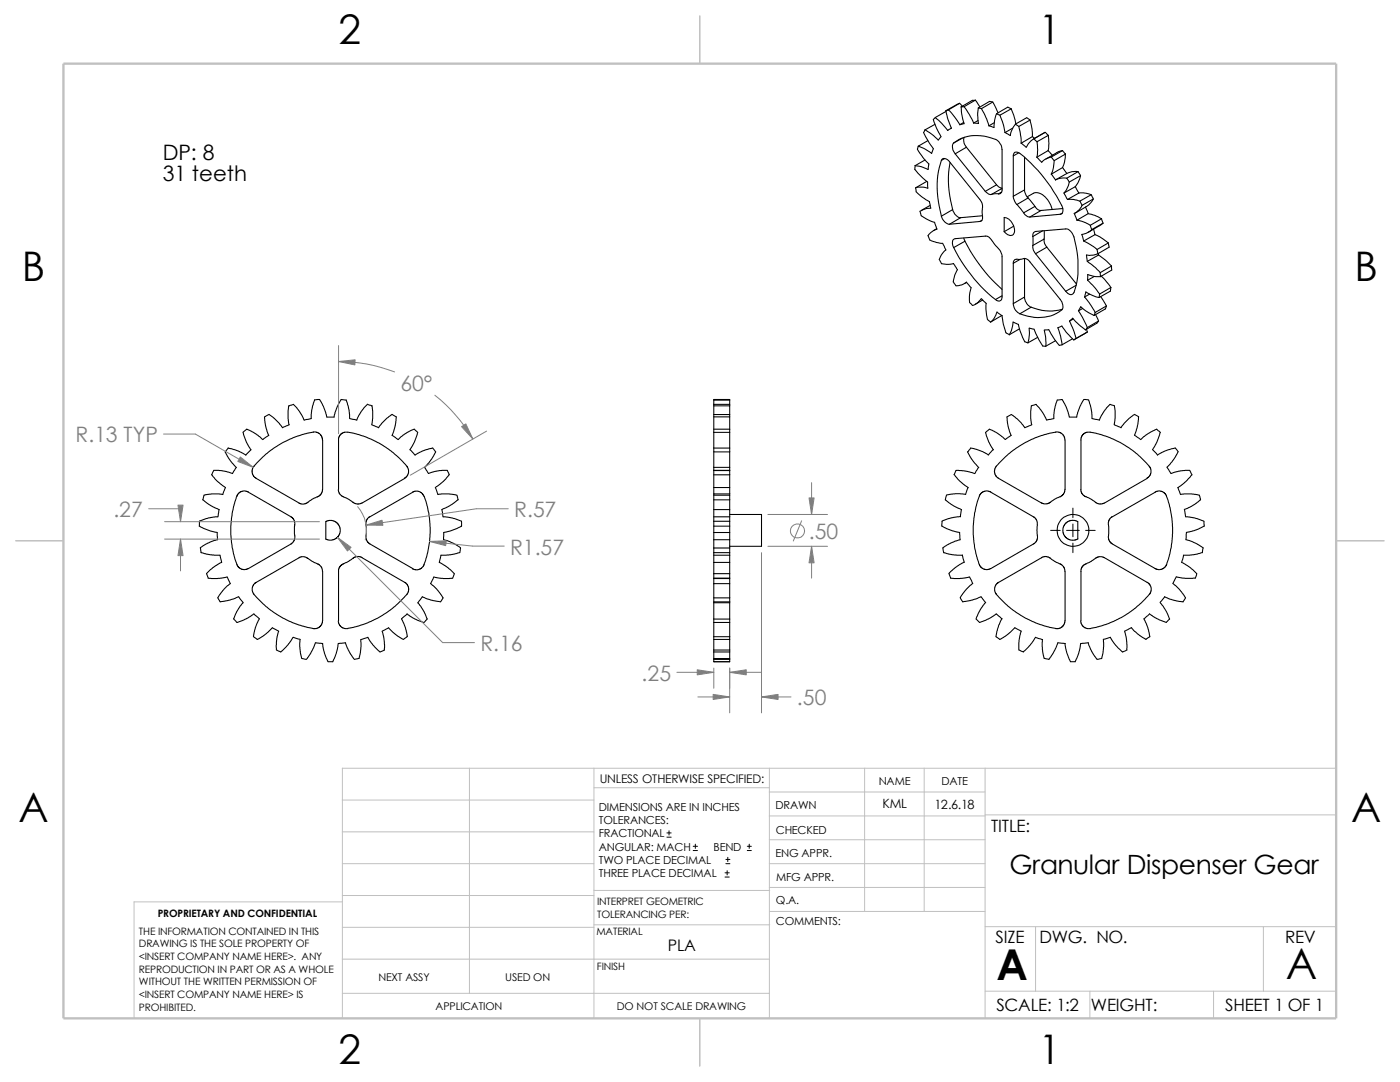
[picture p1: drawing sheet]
<svg xmlns="http://www.w3.org/2000/svg" width="279mm" height="216mm" viewBox="0 0 279 216" stroke-linecap="round" stroke-linejoin="round" font-family="sans-serif">
<g fill="none" stroke="#c0c0c0" stroke-width=".2">
<path d="M68.3 159.6h50.2M93.7 153.3v44.9M118.5 157.2h35M118.5 153.3v49.9M153.5 158h43.1M153.5 153.3v49.9M172.6 153.3v28.6M184.4 153.3v28.6M196.6 153.3v49.9M266.7 153.3h-198.4v49.9M68.3 180h-41.5v23.2M68.3 172.3h50.2"/>
<path d="M68.3 178.7h50.2M68.3 166h50.2M118.5 177.7h35.1M153.5 162.8h43.1M153.5 167.6h43.1M153.5 172.3h43.1M153.5 177.1h43.1M196.6 162.6h70.1M68.3 191.4h85.2M68.3 185h50.2M68.3 198.2h85.2M118.5 184.5h35.1"/>
<path d="M153.6 181.9h43M196.6 184.9h70.1M196.6 197.8h70.1M206.7 184.9v12.9M217.5 197.8v5.4M242.2 197.8v5.4M252.1 184.9v12.9"/>
</g>
<path d="M139.7 3.2v9.5M3.1 107.9h9.6M266.7 107.9h9.5M139.7 203.2v9.5" fill="none" stroke="#c0c0c0" stroke-width=".21"/>
<path d="M12.7 12.7h254v190.5h-254z" fill="none" stroke="#c0c0c0" stroke-width=".47"/>
<g fill="none" stroke="#000" stroke-width=".21">
<path d="M194.6 20l.9 1.3M194.6 20l-2.2 1.3M194.6 20h-.5l-2.3 1.3M182.6 33.1v.7l1.8 2a1.27 1.27 0 0 1 .7 1.4l.1 .3a4.4 4.4 0 0 0-2.4 0M182.8 37.5v.5a3.8 3.8 0 0 0 2 1.9l.7 .4 .3 1.2a4 4 0 0 0-2.2 .7l.1 .2a1.15 1.15 0 0 0 .8 1.1l1 .5a1.35 1.35 0 0 1 1.4 1.4l.1 .3a2.99 2.99 0 0 0-1.7 1.4v.1a1.27 1.27 0 0 0 1.3 1.1l1.5 .3 .7 1.3a3.4 3.4 0 0 0-1.3 2l.1 .1a1.03 1.03 0 0 0 1.2 .7l1.5-.1 .8 1.2a4.2 4.2 0 0 0-.8 2.5l.1 .2a.88 .88 0 0 0 1.2 .4l1.3-.6 .3 .4a1.19 1.19 0 0 1 .3 1.7 2.68 2.68 0 0 0 .2 2.2 .63 .63 0 0 0 .6 .3 .63 .63 0 0 0 .6-.3l.9-1 1 .9v1.2a3.4 3.4 0 0 0 .6 2.3l.3 .3M183.3 29.2l-.2 .6 1.3 2 1 .9-.2 1.1a5.9 5.9 0 0 0-2.6-.7M184.6 25.9l-.3 .6 1.4 2.4a1.03 1.03 0 0 1 .3 1.5l-.1 .2-1.3-.9-1.3-.5M184.6 31.9l-2 1.2M185 36.2l-2.2 1.3M185.2 28.1l-1.9 1.1M186.6 24.8l-2 1.1M186.6 23.5l-.3 .3 .1 .5 1.4 3-.4 .5-.2 .1-.9-.8-1.7-1.2"/>
<path d="M186.6 23.5l1.4 1.1 1.1 1.4 .8-.4M187.9 32a.84 .84 0 0 1 1.4 0l6.2 7.8a2.71 2.71 0 0 1 .5 2.5v.4a1.15 1.15 0 0 1-.3 1.5h-.2M187.9 32a18.3 18.3 0 0 0 0 11.1M188.6 31.6l-.7 .4M188.8 22.1l.4 1.7 .7 1.8M188.8 22.2l-2.2 1.3M189.3 21.9l1.2 1.4 1.1 1.6M189.3 21.9l-.5 .2M189.6 32.4a19.9 19.9 0 0 0 .5 9.4M189.9 25.6h-.1M190.3 28.5a1.71 1.71 0 0 0 .3 2.2M190.3 28.5a8.2 8.2 0 0 1 9-.3l.5 .8 .2 .8v8.1a.73 .73 0 0 1-.7 .8"/>
<path d="M190.6 30.7l6 7.5M191.5 20.6l-2.7 1.5M191.5 20.6l.6 .6M191.5 20.6l-2.2 1.3M191.8 21.3l.1 1.3 .5 2.1-.8 .2M192.1 27.6l-1.8 .9M192.3 24.4l-.7 .5M192.4 21.3h-.6M192.4 21.3l1.1 1.6 .8 1.7M192.4 27.4a1.98 1.98 0 0 0 .5 2M192.9 29.4l-2.3 1.3M192.9 29.4l6 7.5"/>
<path d="M195.2 24l-.9 .6M195.2 21.5l.7 .2M195.2 21.5l-.1 1.5 .2 1.6h-1M195.9 21.7l1 2.1 .5 1.3M196.6 38.2a1.22 1.22 0 0 0 1.3 .6M198.1 20.4l-.6-.2-2.3 1.3M198.1 20.4l1.1 2.1M198.1 20.4l-2.2 1.3M198.5 24.5l-1.1 .6M198.9 22.7l.7 .3M198.9 36.9l-2.3 1.3M198.9 22.7l-.4 1.3-.1 1.4-1-.3"/>
<path d="M198.9 36.9l.5 .4 .6 .2-2.1 1.3M199.3 38.7l-1.4 .1M199.6 23l.7 2.1 .3 1.4M199.9 38.3l-.6 .4M201.8 21.7l-2.2 1.3M201.8 21.7l-.7-.3-2.2 1.3M201.8 21.7l.5 1.3 .4 1.7M202.1 25.6l-1.5 .9M202.2 39.2l.3 1 .4 .6M202.2 31.1a.72 .72 0 0 1 .5-.8 .72 .72 0 0 1 .8 .3 31 31 0 0 1 8.6 10.9l-.1 1-.4 .3M202.2 31.1v8.1M202.6 24.8l.7 .4"/>
<path d="M202.6 24.8a4.7 4.7 0 0 0-1 2.3l-1-.6M203.3 30.5l-1.1 .6M203.3 25.2l.5 2.1v1.3M204.5 37.9a2.62 2.62 0 0 0 .7 1.6M204.5 37.9l-2.3 1.3M204.5 31.4v6.5M205 39.3l1.2-.7a2.73 2.73 0 0 1 3.1 1.7l.7 1.5M205.2 39.5l-2.3 1.3M205.2 39.5l1.3 1.7M205.6 24l.4 1.7v1.6M205.6 24l-2.3 1.2M205.6 24l-.7-.5-2.3 1.3"/>
<path d="M206 27.3l.5 .3M206 27.3l-2.2 1.3M206.3 27.7l.7 .6M206.3 27.7l-1 .9-.5 .8-1-.8M207 28.3a8 8 0 0 1-.1 3.1M208.5 26.4l-2.2 1.3M208.5 26.4h.1M208.6 26.4l.6 .6M208.6 26.4l-2.3 1.3M209.2 30.1l-2.3 1.3M209.2 30.1l.8 .9M209.2 27l-2.2 1.3"/>
<path d="M209.2 27a7.8 7.8 0 0 1 0 3.1M209.8 34.8l.9 1.1M209.8 31.3a3.4 3.4 0 0 0-1.9 1.1l-1-1M209.8 31.3l.6 .7M210.4 32l-.2 1.5-.4 1.3M212 33.4l.9 1.2M212 30.1l-1 .3-2.3 1.3M212 30.1l-2.2 1.2M212 33.4l-2.2 1.4M212 30.1l.6 .6M212.3 38.5l.8 1.3M212.6 30.7l-2.2 1.3"/>
<path d="M212.6 30.7a6.4 6.4 0 0 1-.6 2.7M212.9 35.6l.5 .7M212.9 35.6a3.7 3.7 0 0 0-2.2 .3M212.9 34.6l-2.2 1.3M213.1 39.8a4.8 4.8 0 0 1 2.4 .3M213.4 36.3a5 5 0 0 1-1.1 2.2M214.6 37.3l-2.3 1.2M214.6 37.3l.7 1.2M215.1 34.2a3.4 3.4 0 0 0-2.2 .4M215.1 34.2l.5 .9M215.1 34.2l-2.2 1.4M215.3 38.5a4.8 4.8 0 0 1 2.5 .4"/>
<path d="M215.3 38.5l-2.2 1.3M215.6 35.1a5 5 0 0 1-1 2.2M215.6 35.1l-2.2 1.2M217.8 38.9l.4 .8M217.8 38.9l-2.3 1.2M218.2 39.7l-2.3 1.3M218.2 39.7l-.9 1.2-2.8 1.6M185.6 41l-1.7 1M186.9 45.6l-.6 .4M187.9 43.1a2.13 2.13 0 0 0 1.6 1.6M190.1 41.8a2.13 2.13 0 0 0 1.6 1.6M190.1 41.8l-2.2 1.3"/>
<path d="M190.3 49.4a1.16 1.16 0 0 1 .3-1.8l6-.5a1.9 1.9 0 0 1 1.6 1.3l.9 1a2.68 2.68 0 0 1 .9 1.8v8.1a.72 .72 0 0 1-.5 .7 .72 .72 0 0 1-.8-.2M190.3 49.4a32.1 32.1 0 0 0 8.4 10.4M191.7 43.4l-2.2 1.3M192.4 47.5l.2 .6M192.6 48.1a32.7 32.7 0 0 0 7.4 9.6M192.6 48.1l-2.3 1.3M192.9 56.3l-.4 .3M195.5 44.2l-6 .5M196 44l-.5 .2M196 43.1l-4.3 .3M196.1 59.9l-1.5 .8M200 59l-1.3 .8"/>
<path d="M200.4 43.4a2.6 2.6 0 0 1 1.9 3.3 1.09 1.09 0 0 1-1.7-.3l-.2-.2zM202.2 52.5a.8 .8 0 0 1 .4-.7 .8 .8 0 0 1 .9 0l.3-.1a1.34 1.34 0 0 1 1.7 .5l6.1 7.5a1.61 1.61 0 0 1 .5 1.7 1.61 1.61 0 0 1-1.2 1.1 8.9 8.9 0 0 1-7.4 .1M202.2 52.5v8.1M202.3 45.1l-1.9 1.1M202.9 40.8l1.4 1.7M203.5 51.8l-1.3 .7M204.3 42.5a1.56 1.56 0 0 0 1.2 .8M204.5 59.3a2.48 2.48 0 0 0 1.3 2M204.5 51.6v7.7M204.5 59.3l-2.3 1.3M206.1 49a2.11 2.11 0 0 0 .6 1.6M206.1 47.2a.79 .79 0 0 1 .6-1l6-.5a1.97 1.97 0 0 1 1.6 1.6 18.1 18.1 0 0 1-.1 11.2 .97 .97 0 0 1-1.5-.4"/>
<path d="M206.1 47.2v1.8M206.5 41.2a1.38 1.38 0 0 0 1.3 .8M206.5 41.2l-2.2 1.3M206.7 50.6l6 7.5M207.8 42l-2.3 1.3M208.1 46.1l-2 1.1M208.4 47.7l-2.3 1.3M208.4 46.1v1.6M208.4 47.7a2.09 2.09 0 0 0 .5 1.6M208.9 49.3l-2.2 1.3M208.9 49.3l5.9 7.4M211.6 42.8l-6.1 .5"/>
<path d="M212 42.5l-.4 .3M212.1 41.6l-4.3 .4M214.8 56.9l-2.1 1.2M214.9 43.9a6.8 6.8 0 0 1 2.7 1.1M215.5 40.1l.4 .9M215.9 41a3.3 3.3 0 0 1-1.5 1.6l.5 1.3M216.3 48.1l2 1.1 .6 .6M216.5 59.3l.2-1 1.4 .7 1.3 .4M216.5 59.3l.8 1.1 1.3 2M216.6 41.3l.6 1.3M217 52.2l1.7 1.2 .9 1M217 55.9l1 1 1.5 1.8"/>
<path d="M217.2 42.6l-2.3 1.3M217.2 42.6a6.8 6.8 0 0 1 2.6 1M217.5 58.7l-1 .6M217.6 45l.3 .8M217.9 45.8a3.5 3.5 0 0 1-2 1l.4 1.3M218.2 45.8l.3 1M218.4 55.2l-1.4 .7M218.5 46.8l-2.2 1.3M218.5 46.8l1 .5 1.7 1.2M218.9 49.8l.2 .8M219.1 50.6a3.9 3.9 0 0 1-2.3 .3l.2 1.3M219.2 50.5v.4"/>
<path d="M219.2 50.9l-2.2 1.3M219.2 50.9l1.4 1 1.2 1.2M219.5 58.7l-.1 .7M219.6 54.4v.8M219.6 55.2a5.2 5.2 0 0 1-2.5-.4l-.1 1.1M219.7 59.2l1.1 1.8M219.8 55.1l1.9 2.3M219.8 43.6l.3 .9M219.8 43.6l-2.2 1.4M220.1 44.5l-2.9 1.9M220.1 44.5l-2.2 1.3M221.2 48.5l.2 .8-2.3 1.3"/>
<path d="M221.2 48.5l-2.3 1.3M221.7 57.4l-.1 .7-2.2 1.3M221.7 57.4l-2.2 1.3M221.8 53.1l.1 .8-2.3 1.3M221.8 53.1l-2.2 1.3M63.8 79.7l.7 1.3 .6 1.6a.59 .59 0 0 0 .2 .6 .59 .59 0 0 0 .7 0h.1a.51 .51 0 0 0 .7-.6l.6-1.6 .7-1.3M63.8 79.7l-1 .1-.4 1.3-.3 1.8a.58 .58 0 0 1-.1 .6 .58 .58 0 0 1-.6 .2h-.2a.47 .47 0 0 1-.5 0 .47 .47 0 0 1-.2-.4l-.7-1.2-1.3-1.4M68.1 79.7l1 .1M69.1 79.8l.4 1.3 .3 1.8a.52 .52 0 0 0 0 .5 .52 .52 0 0 0 .5 .3h.4a.45 .45 0 0 0 .5 0 .45 .45 0 0 0 .2-.4l.7-1.2 1.2-1.5M142.5 79.8v.9M142.5 79.8h3.1M142.5 79.8v-.1h3.1v.1"/>
<path d="M145.6 79.8v.9M197.7 64.3a3.8 3.8 0 0 0 1.3-2l.2 .2a1.55 1.55 0 0 1 1 1.7l.3 1.3a1.07 1.07 0 0 0 .8 1.2l.1 .1M199.9 62.9l-2.2 1.4M201.4 66.8a5.6 5.6 0 0 0 .8-2.5l1 .4 .4 1.3 .9 2.2 .6 .2M202.2 60.6a2.26 2.26 0 0 0 1.3 2M203.5 65.6l-2.1 1.2M205.1 68.4l.3-1.7v-1.2h.1l.9 .2 .9 2.1 .8 1.2 .6 .1M205.8 61.3l-2.3 1.3M205.8 61.3a9.4 9.4 0 0 0 6.2 .4M207.1 67.3l-2 1.1M210.7 68l-2 1.1M211 79.8l-.4 1.3-.3 1.8a.58 .58 0 0 1-.1 .6 .58 .58 0 0 1-.6 .2l-.7 .1"/>
<path d="M211 79.8h.3a.75 .75 0 0 1 1.1 .6l.5 1.1 .5 1.7M212 68.8l-.6 .1-.9-1.1-1.2-2h-.7l-.2 .1 .3 1.6v1.6M213.4 64.1l.7-.6 1.2 1.3 1.3 1M213.4 64.1l.8 1.7 .6 1.7M214 67.6l-2 1.2M214.2 63.7l-.8 .4M214.3 67.8l-1.6-1.6-.8-1.1h-.1l-.7 .3 .6 1.7 .3 1.7M214.8 67.5l-.5 .3M215.2 62l.5-.8 1 .8 1.7 .9M215.2 62l1.8 3.4M216.1 61.6l-.9 .4M216.8 65.7l.2 .6"/>
<path d="M217 65.4l-.4 .4M217 66.3l-2.2 1.2M217 66.3l-2.7 1.5M217.3 79.8l.4 1.5 .2 2.2M217.3 79.8h-.3a.8 .8 0 0 0-1.1 .6l-.9 2.2a.59 .59 0 0 1-.2 .6 .59 .59 0 0 1-.7 0h-.7M218.6 62.4l-.2 .5M218.7 62.8l.5 1.3M219.2 64.1l-2.2 1.3M219.2 64.1l-.3 .4-2.3 1.3M220.8 61l-2.2 1.4M220.8 61l-.2 .6-2.2 1.3M40.5 99.7l1.1 .9 1.5 .8a.59 .59 0 0 1 .6 .4 .59 .59 0 0 1-.1 .6v.2a.52 .52 0 0 1-.2 .5 .52 .52 0 0 1-.6 .1l-1.1 .1-1.9 .7"/>
<path d="M42.2 94.7l1.2 1.4 1.6 1.2-.6 1.3M42.7 93.9l-.5 .8M44.5 98.7l-.7-.1-2.6 .1a.53 .53 0 0 0-.6 .6l-.1 .4M44.9 90.2l1.1 1.8 1.2 1.3-.5 .7a.48 .48 0 0 1-.4 .4 .48 .48 0 0 1-.5-.1l-1.6-.4h-1.6M45.6 89.4l-.6 .8M48.5 86.3l.7 2 .5 .9a.56 .56 0 0 1 .3 .6 .56 .56 0 0 1-.4 .5l-.2 .1a.57 .57 0 0 1-.4 .3 .57 .57 0 0 1-.6-.3l-1.3-.6-1.6-.4M49.3 85.6l-.8 .6M52.8 83.2l.2 1.8 .6 1.9-.7 .5a.53 .53 0 0 1-.6 .2 .53 .53 0 0 1-.4-.4l-1.4-1-1.3-.6M53.7 82.7l-.9 .5M58.6 80.7l-.5 .2a.46 .46 0 0 0-.5 .1 .46 .46 0 0 0 0 .5v2.6a.59 .59 0 0 1 0 .7 .59 .59 0 0 1-.6 .2l-.1 .1a.51 .51 0 0 1-.9-.3l-1.3-1.4-1-.7M64.3 87.8l-.2-1-.5-.4-.6-.2-1.7 .2-2.8 .9-2 1-2.4 1.5-1.6 1.3-1.8 1.9M64.4 87.8l-.1 10.2-.5 .9-1.3 .6-1.5 1-.8 .1-.5-.2-8.8-5.1-.3-.3-.3-.9 .1-.6 .3-.5"/>
<path d="M69.4 86.2h-.7l-.5 .2-.4 .5-.2 .5v10.3M69.4 86.2l3.1 .8 3.1 1.4 2.8 1.9 2.8 2.7M73.4 80.7l.9 .3M74.2 81l.2 1-.1 2.1a.6 .6 0 0 0 0 .7 .6 .6 0 0 0 .6 .2l.7 .3 .5-.8 1.1-1.1 1-.7M78.2 82.7l.3 .1a.84 .84 0 0 1 .5 1.3l-.2 1.2-.5 1.6M78.2 86.9l1.3 .8 1.2-1.1 1.4-.7a.55 .55 0 0 1 1 .1 .84 .84 0 0 1 0 1.2l-.4 1.1-.9 1.4M80.8 95.5l-8.5 4.9-.8 .2-.6-.1-1.3-.8-1.4-.7-.5-.6-.2-.7M81.2 93l.3 .6v.7l-.2 .7-.6 .4M81.8 89.7l1 1.1 1.4-.8 1.4-.4a.84 .84 0 0 1 .9-.1 .84 .84 0 0 1 .4 .8l-1 1.6-1.1 1.4M84.6 99l-.2-.4-.7-.5-.9-.1-.4 .1-8.6 5M84.7 99l.9 3.5 .3 3.9-.6 3.9-.7 2.3M84.7 93.3l.8 1.2 2-.6h1.8"/>
<path d="M86.9 97.3l.5 1.4 2.3-.1 1.4 .2M89.3 93.9l.4 .8M89.6 94.7l-1.2 1.4-1.5 1.2M91.2 98.8l.2 .9M91.4 99.7l-1.1 .9-1.6 .8a.48 .48 0 0 0-.5 .3 .48 .48 0 0 0 .1 .5v.4a.48 .48 0 0 0 .2 .5 .48 .48 0 0 0 .5 .1l1.2 .1 1.9 .7M142.5 98.6v.2M142.5 93.3v.6M142.5 83.2v2.4M142.5 81v1.7M142.5 98.6h3.1M142.5 93.9h3.1M142.5 98.8h3.1"/>
<path d="M142.5 99.7h3.1M142.5 94.7h3.1M142.5 97.3h3.1M142.5 93.9h.1M142.5 89.4h3.1M142.5 90.2h3.1M142.5 93.3h3.1M142.5 86.3h3.1M142.5 85.6h3.1M142.5 83.2h3.1M142.5 82.7h3.1M142.5 81h3.1"/>
<path d="M142.5 80.7h3.1M142.5 98.8v.9M142.5 99.7v2M142.5 93.9v.8M142.5 94.7v2.6M142.5 97.3v1.3M142.5 89.4v.8M142.5 90.2v3.1M142.5 85.6v.7M142.5 86.3v3.1M142.5 82.7v.5M142.5 80.7v.3"/>
<path d="M145.6 98.8v.9M145.6 99.7v2M145.6 98.6v.2M145.6 93.9v.8M145.6 94.7v2.6M145.6 97.3v1.3M145.6 89.4v.8M145.6 90.2v3.1M145.6 93.3v.6M145.6 85.6v.7M145.6 86.3v3.1M145.6 83.2v2.4"/>
<path d="M145.6 82.7v.5M145.6 81v1.7M145.6 80.7v.3M145.6 93.9h.1M188.6 99.7l1.7 1.3 1 .4a.53 .53 0 0 1 .5 .3 .53 .53 0 0 1 0 .6l-.1 .8M190.4 94.7l1.2 1.4 1.1 .8a.52 .52 0 0 1 .4 .4 .52 .52 0 0 1-.1 .6l-.3 .8M190.8 93.9l-.4 .8M190.8 93.9h1.6l2.1 .6M192.7 98.6l-1.1-.1-2 .1a.84 .84 0 0 0-.9 1.1M193.1 90.2l1.1 1.8 1.1 1.3-.7 1.2M193.1 90.2l.3-.4a.6 .6 0 0 1 1-.3l1.7 .6 1.1 .7M196.7 86.3l.7 2 .8 1.4"/>
<path d="M196.7 86.3l.3-.3a.62 .62 0 0 1 .9-.2l1.2 .7 1.5 1.2M198.2 89.7l-1 1.1M201 83.2l.2 1.8 .6 1.9-1.2 .8M201 83.2l.3-.2a.61 .61 0 0 1 1.1 .1l1.4 1.3 .7 .9M208.9 83.8l-.8-1.5-1-1.2a.52 .52 0 0 0-.8-.2 .53 .53 0 0 0-.6 .7l.1 2.5a.59 .59 0 0 1 0 .7 .59 .59 0 0 1-.6 .2l-.6 .3M212.5 87.8l-.3-1-.4-.4-.6-.2-1.7 .2-3 1-1.8 .9-2.5 1.5-2.7 2.5-1 1.2v1.1l.6 .7 8.8 5.1M212.6 87.8l-.1 10.2-.6 .9-1.1 .5-1.2 .8M215.7 97.7l.2 .8 .8 .6M226.4 82.7l-2.1 1.8-.6 .8-.8-.3a.61 .61 0 0 1-.4-1.1v-2.2a.76 .76 0 0 0-.3-.8 .76 .76 0 0 0-.9 0l-1 1.2-.7 1.2a.47 .47 0 0 1-.2 .4 .47 .47 0 0 1-.5 0l-.9-.2M226.4 82.7l.3 .2a.52 .52 0 0 1 .5 .8l-.3 1.6-.5 1.5M226.4 86.9l1.2 .8M227.7 87.7l.9-.9 1.7-.9a.48 .48 0 0 1 .9 .1 .59 .59 0 0 1 .2 1l-.6 1.3-.8 1.4"/>
<path d="M228.9 95.4l.3-.2 .5-.7v-.8l-.2-.4-2-2.2-1.5-1.3-2.5-1.5-2-1-2.8-.9-1.8-.2-.7 .5-.5 .7v10.3M228.9 95.5l-8.8 5h-1l-1.2-.8-1.2-.6M230 89.7l.7 .7a.5 .5 0 0 0 .4 .3 .5 .5 0 0 0 .5-.3l1.3-.6 1.5-.4 .7 .7M232.9 93.3l.8 1.2 2-.6h1.7M235.1 90.2l-1.2 1.9-1 1.1M235.6 98.7l2.2-.1 1.5 .2M237.4 93.9l.2 .3a.58 .58 0 0 1 0 .9l-1.4 1.4-1.1 .8 .5 1.3M239.4 98.8l.1 .3a.61 .61 0 0 1-.3 .9l-1.7 1.2-1.2 .4M39.8 105l1 .5 1.9 .6a.56 .56 0 0 1 .6 .2 .56 .56 0 0 1 0 .7l.1 .1a.48 .48 0 0 1-.1 .6 .48 .48 0 0 1-.5 .1l-1.4 .6-1.4 .9M39.8 104v1M40 109.3l.1 1M40.1 110.2l1.6 .5 1.6 .1a.58 .58 0 0 1 .6 .1 .58 .58 0 0 1 .2 .6v.2a.51 .51 0 0 1 0 .5 .51 .51 0 0 1-.4 .3l-2 1.5a.6 .6 0 0 0-.5 .5 .6 .6 0 0 0 .2 .6l.2 .3"/>
<path d="M41.5 115.4h1.9l1.3-.1a.54 .54 0 0 1 .7-.1 .54 .54 0 0 1 .2 .6l.4 .7-1.3 1.1-.8 1a.9 .9 0 0 0 0 1.5M58.8 104.7v-.8l-.7-.8-8.7-5-.8-.1-.7 .2-.5 .5-.5 1.5-.6 2.3-.2 2.4v1.8l.2 2.4 1 3.5M58.8 104.7v2.7l-.2 .6-.4 .5-8.9 5.1h-1.1l-.7-.5-.2-.5M64.3 114l-.1-.8-.5-.6-1.1-.4-1.6-1-.8-.1-9.2 5.1-.5 .6-.2 .5 .1 .9 .4 .6 2.3 2.2 1.6 1.2 1.8 1.2 1.8 .8 2.1 .7 2.1 .5M64.4 114l-.1 10.2-.2 .6-.5 .4-.5 .2h-.6M65 107.5l.7 .3 .7-.1 .8-.3 .4-.5 .3-.8v-.8l-.4-.7-.5-.5-.8-.3-1.2 .3v3.5M68.5 112.5l-.6 .4-.3 .7v10.3M72.3 111.3l-.6-.3-.7 .1-1.7 1-.8 .4M72.3 111.3l8.6 5 .6 .8v.8l-.3 .7-1.9 1.9-2.9 2.2-3 1.6-1.9 .6-2.1 .5M73.8 103.1l-.5 .4-.3 .7v3.1l.4 .9 9 5.3M84.7 112.6l-.2 .4-.7 .6-.9 .1-.6-.2M91.7 110.2l-1.5 .5-1.6 .1a.49 .49 0 0 0-.5 0 .49 .49 0 0 0-.2 .5l-.1 .4a.48 .48 0 0 0-.1 .5 .48 .48 0 0 0 .5 .3l1.9 1.4a.79 .79 0 0 1 .5 .8 .79 .79 0 0 1-.6 .7h-1.5l-1.4-.1a.44 .44 0 0 0-.5-.1 .44 .44 0 0 0-.2 .4l-.2 .4a.53 .53 0 0 0-.2 .5 .53 .53 0 0 0 .5 .4l1.6 1.9a.62 .62 0 0 1 0 1.1l-.2 .2"/>
<path d="M91.9 109.3l-.1 1M92.1 104v.4a.73 .73 0 0 1-.7 .9l-2.2 .8a.47 .47 0 0 0-.6 .2 .47 .47 0 0 0 0 .5l-.1 .3a.54 .54 0 0 0 .1 .6 .54 .54 0 0 0 .6 .2l1.6 .6 1.1 .8M142.5 115.4h.1M142.5 110.8h3.1M142.5 115.4h3.1M142.5 106.3h3.1M142.5 105h3.1M142.5 104h3.1M142.5 103.1h3.1M142.5 107.7h3.1M142.5 109.3h3.1M142.5 110.3h3.1"/>
<path d="M142.5 101.7h3.1M142.5 114.5h3.1M142.5 112.2h3.1M142.5 119.3h3.1M142.5 116.5h3.1M142.5 105v1.3M142.5 104v1M142.5 103.1v.9M142.5 107.7v1.6M142.5 109.3v1M142.5 110.3v.5M142.5 114.5v.9"/>
<path d="M142.5 112.2v2.3M142.5 106.3v1.4M142.5 119.3v.8M142.5 116.5v2.8M142.5 101.7v1.4M142.5 110.8v1.4M142.5 115.4v1.1M145.6 105v1.3M145.6 104v1M145.6 103.1v.9M145.6 107.7v1.6M145.6 109.3v1"/>
<path d="M145.6 110.3v.5M145.6 114.5v.9M145.6 112.2v2.3M145.6 115.4h.1M145.6 106.3v1.4M145.6 119.3v.8M145.6 116.5v2.8M145.6 101.7v1.4M145.6 110.8v1.4M145.6 115.4v1.1M145.6 102.7h6.4v6.3h-6.4M188 104.9l.9 .6 2 .6a.53 .53 0 0 1 .5 .2 .53 .53 0 0 1 .2 .5v.3a.47 .47 0 0 1 0 .6 .47 .47 0 0 1-.5 .2l-1.7 .6-1.2 .8"/>
<path d="M188.2 109.3l.1 1M188.3 110.2l1.8 .5h2l.3 1.5M189.7 115.4h1.9l1.3-.1a.5 .5 0 0 1 .5-.1 .5 .5 0 0 1 .4 .4l.3 .9M191.6 103.1l-1.8 .2-1.2 .5a.57 .57 0 0 0-.6 .7v.5M191.6 119.3l.6 .8M192.4 112.2l-1.4 .8-1.1 .9a.71 .71 0 0 0-.2 1.2v.3M194.1 116.4l-1.5 1.5-1 1.4M207 104.7l-.1-.8-.5-.7-8.8-5.1-.9-.1-.6 .2-.6 .5-.5 1.5-.5 2.1-.3 2.6v1.8l.3 2.4 .5 2.4 .7 1.6 .8 .5 .6 .1 .6-.2 8.7-5 .4-.5 .3-.6-.2-1.6 .2-1.1M209.6 111.4l-.6-.3h-.9l-8.9 5.1-.5 .6-.2 1.1 .3 .6 1.9 2 2.9 2.2 3.1 1.6 1.8 .6 2.2 .5M209.6 111.4l1.1 .7 .8 .4M209.6 100.2l-.6 .3h-.7l-.4-.2M211.5 112.5l.8 .7 .2 .8"/>
<path d="M212.6 114l-.1 10.2-.3 .6-.4 .4-.5 .2h-.6M215.1 107.5l-.6 .3-1-.1-.7-.3-.4-.6-.3-.6v-.8l.5-.9 .5-.4 1-.3 1 .3v3.5M218.6 111.4l-.8 .6-1.6 .8-.5 .8v10.3M220.4 111.3l-.5-.2h-.6l-.6 .3M220.4 111.3l8.7 4.9 .6 .9v1.1l-1.1 1.3-2.4 2.1-2.4 1.6-2.5 1.2-2.5 .8-1.8 .2-.9-.5-.4-.6v-.4M222 103.1l-.5 .4-.3 .7v3.1l.3 .9 9 5.3M222 103.1l8.6-5 .6-.1h.5l.9 .6 .7 2 .6 2.9 .1 2.9-.2 2.7-.6 2.4-.5 1.4-.5 .6-.5 .1-.6 .1-.6-.2M232.4 119.1l1.2 .5 1.9 .4a.59 .59 0 0 0 .6 .1 .59 .59 0 0 0 .3-.5l.2-.3M232.5 119.1l-1 1.1M234.1 116.5l1.3 1.1 1.2 1.7M234.7 115.1l-.6 1.3M236.2 110.8l-.2 .9a.46 .46 0 0 0-.1 .5 .46 .46 0 0 0 .4 .3l1.3 .8 1.2 1.2"/>
<path d="M236.4 101.7l.2 1.4M236.6 103.1l1.8 .2 1.8 .7M238.8 114.5v.3a.56 .56 0 0 1-.8 .6h-1.5l-1.8-.3M240.1 109.3l-.2 1-1.7 .4-2 .1M240.3 104v.4a.53 .53 0 0 1-.4 .8l-2.5 .9a.55 .55 0 0 0-.7 .7v.3a.51 .51 0 0 0 .1 .6 .51 .51 0 0 0 .6 .2l1.5 .6 1.2 .8M43.9 120.1l1.6-.3 1.6-.5a.57 .57 0 0 1 .6-.1 .57 .57 0 0 1 .3 .5l.2 .1a.52 .52 0 0 1-.1 .9l-.9 1.3-.6 1.5M46.7 123.5l.2 .3a.5 .5 0 0 0 .4 .4 .5 .5 0 0 0 .5-.2l1.3-.5 1.1-.6a.5 .5 0 0 1 .4-.4 .5 .5 0 0 1 .5 .4l.3 .2a.51 .51 0 0 1 .1 .9l-.8 2.3a.81 .81 0 0 0 .1 .9 .81 .81 0 0 0 .8 .3l1.5-1.1 1.3-1.1 1.2 .6M55.6 125.9l-.3 1.2-.1 1.4a1.04 1.04 0 0 0 .8 1.5l.3-.1 1.2-1.2 1-1.5 1.4 .4M59.9 127.6l-.1 1.5 .4 2.3M60.2 131.4l.9 .2M61.1 131.6l.9-1.3 .7-1.5a.5 .5 0 0 1 .3-.5 .5 .5 0 0 1 .5 0l.3 .1a.46 .46 0 0 1 .6 .1 .46 .46 0 0 1 0 .5l.3 1.3 .7 1.7M67.5 123.9l.1 .4 .4 .7 .7 .4h.7"/>
<path d="M70.7 131.6l-.8-1.3-.8-1.5a.53 .53 0 0 0-.3-.5 .53 .53 0 0 0-.6 .1h-.1a.47 .47 0 0 0-.6 0 .47 .47 0 0 0-.1 .6l-.3 1.3-.5 1.2a.68 .68 0 0 1-1 .5h-.1M80.5 127.6l-1.2-.7-1.4-1.2a.56 .56 0 0 0-.4-.4 .56 .56 0 0 0-.6 .3l-.1 .1a.47 .47 0 0 0-.5 .3 .47 .47 0 0 0 .1 .5l.4 2.4a.79 .79 0 0 1-.2 .9 .79 .79 0 0 1-1 .1l-1.2-1.2-1-1.5-1.4 .4 .1 1.5-.3 1.6a.64 .64 0 0 1-.7 .8l-.3 .1M81.3 127l-.8 .6M84.6 124.2l-1.9-.7-1-.6a.47 .47 0 0 0-.5-.3 .47 .47 0 0 0-.4 .3l-.2 .2a.5 .5 0 0 0-.4 .4 .5 .5 0 0 0 .2 .5l.5 1.3 .4 1.7M85.3 123.5l-.7 .7M87.9 120.1l-1.5-.3-1.6-.5a.48 .48 0 0 0-.5-.2 .48 .48 0 0 0-.4 .4l-.2 .3a.51 .51 0 0 0-.3 .5 .51 .51 0 0 0 .3 .4l.9 1.3 .7 1.5M142.5 120.1v.2M142.5 127.6v2.1M142.5 130.1v1.3M142.5 131.6v.4M142.5 132h.1M142.5 132h3.1"/>
<path d="M142.5 120.1h3.1M142.5 120.3h3.1M142.5 123.5h3.1M142.5 124.2h3.1M142.5 127h3.1M142.5 127.6h3.1M142.5 129.7h3.1M142.5 130.1h3.1M142.5 131.4h3.1M142.5 131.6h3.1M142.5 120.3v3.2M142.5 123.5v.7"/>
<path d="M142.5 124.2v2.8M142.5 127v.6M142.5 129.7v.4M142.5 131.4v.2M145.6 120.3v3.2M145.6 123.5v.7M145.6 120.1v.2M145.6 124.2v2.8M145.6 127v.6M145.6 127.6v2.1M145.6 129.7v.4M145.6 130.1v1.3"/>
<path d="M145.6 131.4v.2M145.6 131.6v.4M145.6 132h.1M192.1 120.1l1.5-.3 1.6-.5a.6 .6 0 0 1 .7-.1 .6 .6 0 0 1 .4 .5l.4 .6M196.7 120.2l-.9 1.1-.7 1.4a.8 .8 0 0 0-.2 1 .8 .8 0 0 0 .8 .4l1.6-.6 1-.6a.5 .5 0 0 1 .5-.4 .5 .5 0 0 1 .5 .4l.7 .6M199.9 123.4l-.6 1.3-.4 1.4-.1 .9 .2 .2a.78 .78 0 0 0 1.2 0l1.9-1.5a.59 .59 0 0 1 .5-.4 .59 .59 0 0 1 .6 .3l.1 .1a.43 .43 0 0 1 .4 .3 .43 .43 0 0 1-.1 .4l-.2 1.4-.1 1.3a.87 .87 0 0 0 1 1M208 127.6v2l.4 1.8M208.1 127.6l-.9-.2a.51 .51 0 0 0-.6-.2 .51 .51 0 0 0-.3 .6l-1 1.2-1.1 1M212.6 128.4l.3 1.7 .5 1.4a.8 .8 0 0 0 1.1 .5h.1M212.6 128.4l-.9-.1a.5 .5 0 0 0-.6 0 .5 .5 0 0 0-.2 .5l-1.2 2.3a.8 .8 0 0 1-1.3 .3M217.2 128.3l-1 .1a.53 .53 0 0 0-.6 .1 .53 .53 0 0 0 0 .6l-.4 1.4-.6 1.5M217.2 128.2l.5 1.4 1 1.7 .2 .3 1-.2"/>
<path d="M220.2 127.6v1.9l-.4 1.9M221.6 127.2l.9 1.3 1.1 1.2a.73 .73 0 0 0 1.2 .1l.1-.1M221.6 127.2l-1.4 .4M225.8 125.2l1.3 1.3 1.6 1.1M225.8 125.3l-.8 .4a.47 .47 0 0 0-.5 .3 .47 .47 0 0 0 .1 .5l.3 1.6v1.6M229.4 122.5l-.7 .6a.5 .5 0 0 0-.3 .4 .5 .5 0 0 0 .2 .5l.5 1.3 .3 1.7M229.4 122.5l1.1 .8 2.3 .9M229.5 127l-.8 .6M231.6 120.3l1.2 1.7 .6 1.5M233.4 123.5l-.7 .7"/>
<circle cx="214.1" cy="105.9" r="3.2"/>
</g>
<g fill="none" stroke="#808080" stroke-width=".2">
<path d="M67.6 69v17.5M67.6 72.1a30.4 30.4 0 0 1 11.1 2.1M86.8 78.9a32 32 0 0 1 7.6 8.7M32.6 86.6h6.4l11.5 6.7M97.1 86l-15.2 8.8M162 96.3v6.4M29.7 101.5h6.3v2.6M32.9 104.1h30.9M32.9 107.6h30.9M36 107.6v6.3M67.4 107.2l20.9 21h6.4M71.4 101.1a7.4 7.4 0 0 1 1.5 6.6"/>
<path d="M85.7 108l8.6 1h6.3M101.4 101.5h-6.3l-22 3.3M152 110.3v31.9M153.2 102.7h11.9M153.2 109h11.9M160 103.9l-1.7 4M162 109v6.4M135.1 134.2h7.4M139.3 139.1h6.3M142.5 133.3v4M145.6 133.3v8.9M145.6 134.2h6.4"/>
<path d="M152 139.1h5.9"/>
<circle cx="159.2" cy="106" r="1.41"/>
</g>
<g fill="#808080" stroke="#808080" stroke-width=".2">
<path d="M152 139.1l3.3-.5v1z"/>
<path d="M142.3 138.6l3.3 .5-3.3 .5z"/>
<path d="M139.1 133.6l3.4 .6-3.4 .5z"/>
<path d="M145.6 134.2l3.3-.6v1.1z"/>
<path d="M161.5 99.4h1l-.5 3.3z"/>
<path d="M162 109l.5 3.3h-1z"/>
<path d="M35.5 100.8h1l-.5 3.3z"/>
<path d="M67.6 72.1l3.3-.3-.1 1z"/>
<path d="M67.4 107.2l2.7 2-.8 .7z"/>
<path d="M36 107.6l.5 3.3h-1z"/>
<path d="M48 91.2l2.5 2.1-3-1.2z"/>
<path d="M73.1 104.8l3.1-1 .2 1z"/>
<path d="M92.1 85.1l.9-.5 1.4 3z"/>
<path d="M85.7 108l3.4-.1-.2 1z"/>
</g>
<g fill="none" stroke="#000" stroke-width=".2">
<path d="M209.7 105.8h1.9M212.9 105.8h2.5M214.1 101.4v1.9M214.1 104.6v2.5M214.1 108.4v1.9M216.7 105.8h1.9M133.1 167h.8M133.1 166.2h.8M133.5 165.8v.8M138.3 169.7h.9M138.3 168.9h.9M138.8 168.4v.9"/>
<path d="M144.7 175h.8M144.7 174.2h.8M144.9 172.3h.8M144.9 171.5h.8M145.1 173.7v.9M145.2 171.1v.8M149.1 169.7h.8M149.1 168.9h.8M149.5 168.4v.9"/>
</g>
<g font-size="8.5">
<text x="198.8" y="195.5">A</text>
<text x="256.6" y="195.3">A</text>
</g>
<g font-size="8.1">
<text x="67.6" y="8.8">2</text>
<text x="207.3" y="8.8">1</text>
<text x="4.4" y="56.1">B</text>
<text x="270.3" y="56.1">B</text>
<text x="3.7" y="164.1">A</text>
<text x="269.7" y="164.1">A</text>
<text x="67.6" y="212.3">2</text>
<text x="207.3" y="212.3">1</text>
</g>
<text font-size="5.3" x="201.5" y="174.3">Granular Dispenser Gear</text>
<g font-size="4.2">
<text x="32.5" y="31.9">DP: 8</text>
<text x="32.5" y="36.1">31 teeth</text>
</g>
<g font-size="4.2" fill="#808080">
<text x="79.9" y="78">60°</text>
<text x="15.1" y="88.3">R.13 TYP</text>
<text x="22.6" y="103.2">.27</text>
<text x="102.6" y="103.2">R.57</text>
<text x="161.4" y="107.6">.50</text>
<text x="101.8" y="110.7">R1.57</text>
<text x="95.9" y="129.9">R.16</text>
<text x="128" y="135.8">.25</text>
<text x="159" y="140.8">.50</text>
</g>
<g font-size="3.4">
<text x="197.8" y="166">TITLE:</text>
<text x="198.7" y="188.1">SIZE</text>
<text x="207.5" y="188.1">DWG. NO.</text>
<text x="256.5" y="188.2">REV</text>
<text x="198.8" y="201.7">SCALE: 1:2</text>
<text x="217.7" y="201.8">WEIGHT:</text>
<text x="244.5" y="201.7">SHEET 1 OF 1</text>
</g>
<text font-size="3.2" x="133.3" y="189.8">PLA</text>
<g font-size="2.5">
<text x="176.1" y="161.3">KML</text>
<text x="186.5" y="161.4">12.6.18</text>
</g>
<text font-size="2.4" x="119.7" y="156.2">UNLESS OTHERWISE SPECIFIED:</text>
<g font-size="2.2">
<text x="119.5" y="161.8">DIMENSIONS ARE IN INCHES</text>
<text x="154.8" y="161.5">DRAWN</text>
<text x="175.4" y="156.7">NAME</text>
<text x="187.9" y="156.7">DATE</text>
<text x="119.5" y="164.4">TOLERANCES:</text>
<text x="119.5" y="167.1">FRACTIONAL</text>
<text x="154.8" y="166.3">CHECKED</text>
<text x="119.5" y="172.4">TWO PLACE DECIMAL</text>
<text x="119.5" y="169.8">ANGULAR: MACH</text>
<text x="142.4" y="169.8">BEND</text>
<text x="154.8" y="171">ENG APPR.</text>
<text x="119.5" y="175">THREE PLACE DECIMAL</text>
<text x="154.9" y="175.7">MFG APPR.</text>
<text x="154.9" y="184.7">COMMENTS:</text>
<text x="154.9" y="180.5">Q.A.</text>
</g>
<g font-size="2.1">
<text x="75.5" y="195.7">NEXT ASSY</text>
<text x="100.8" y="195.7">USED ON</text>
<text x="86.9" y="201.5">APPLICATION</text>
<text x="123.1" y="201.6">DO NOT SCALE DRAWING</text>
</g>
<g font-size="2">
<text x="31.5" y="183">PROPRIETARY AND CONFIDENTIAL</text>
<text x="119.2" y="183.1">TOLERANCING PER:</text>
<text x="119.2" y="180.6">INTERPRET GEOMETRIC</text>
<text x="27.7" y="186.5">THE INFORMATION CONTAINED IN THIS</text>
<text x="27.7" y="189.1">DRAWING IS THE SOLE PROPERTY OF</text>
<text x="27.7" y="191.6">&lt;INSERT COMPANY NAME HERE&gt;. ANY</text>
<text x="119" y="186.6">MATERIAL</text>
<text x="27.7" y="194.1">REPRODUCTION IN PART OR AS A WHOLE</text>
<text x="27.7" y="196.6">WITHOUT THE WRITTEN PERMISSION OF</text>
<text x="119.1" y="193.5">FINISH</text>
<text x="27.7" y="199.1">&lt;INSERT COMPANY NAME HERE&gt; IS</text>
<text x="27.7" y="201.7">PROHIBITED.</text>
</g>
</svg>
